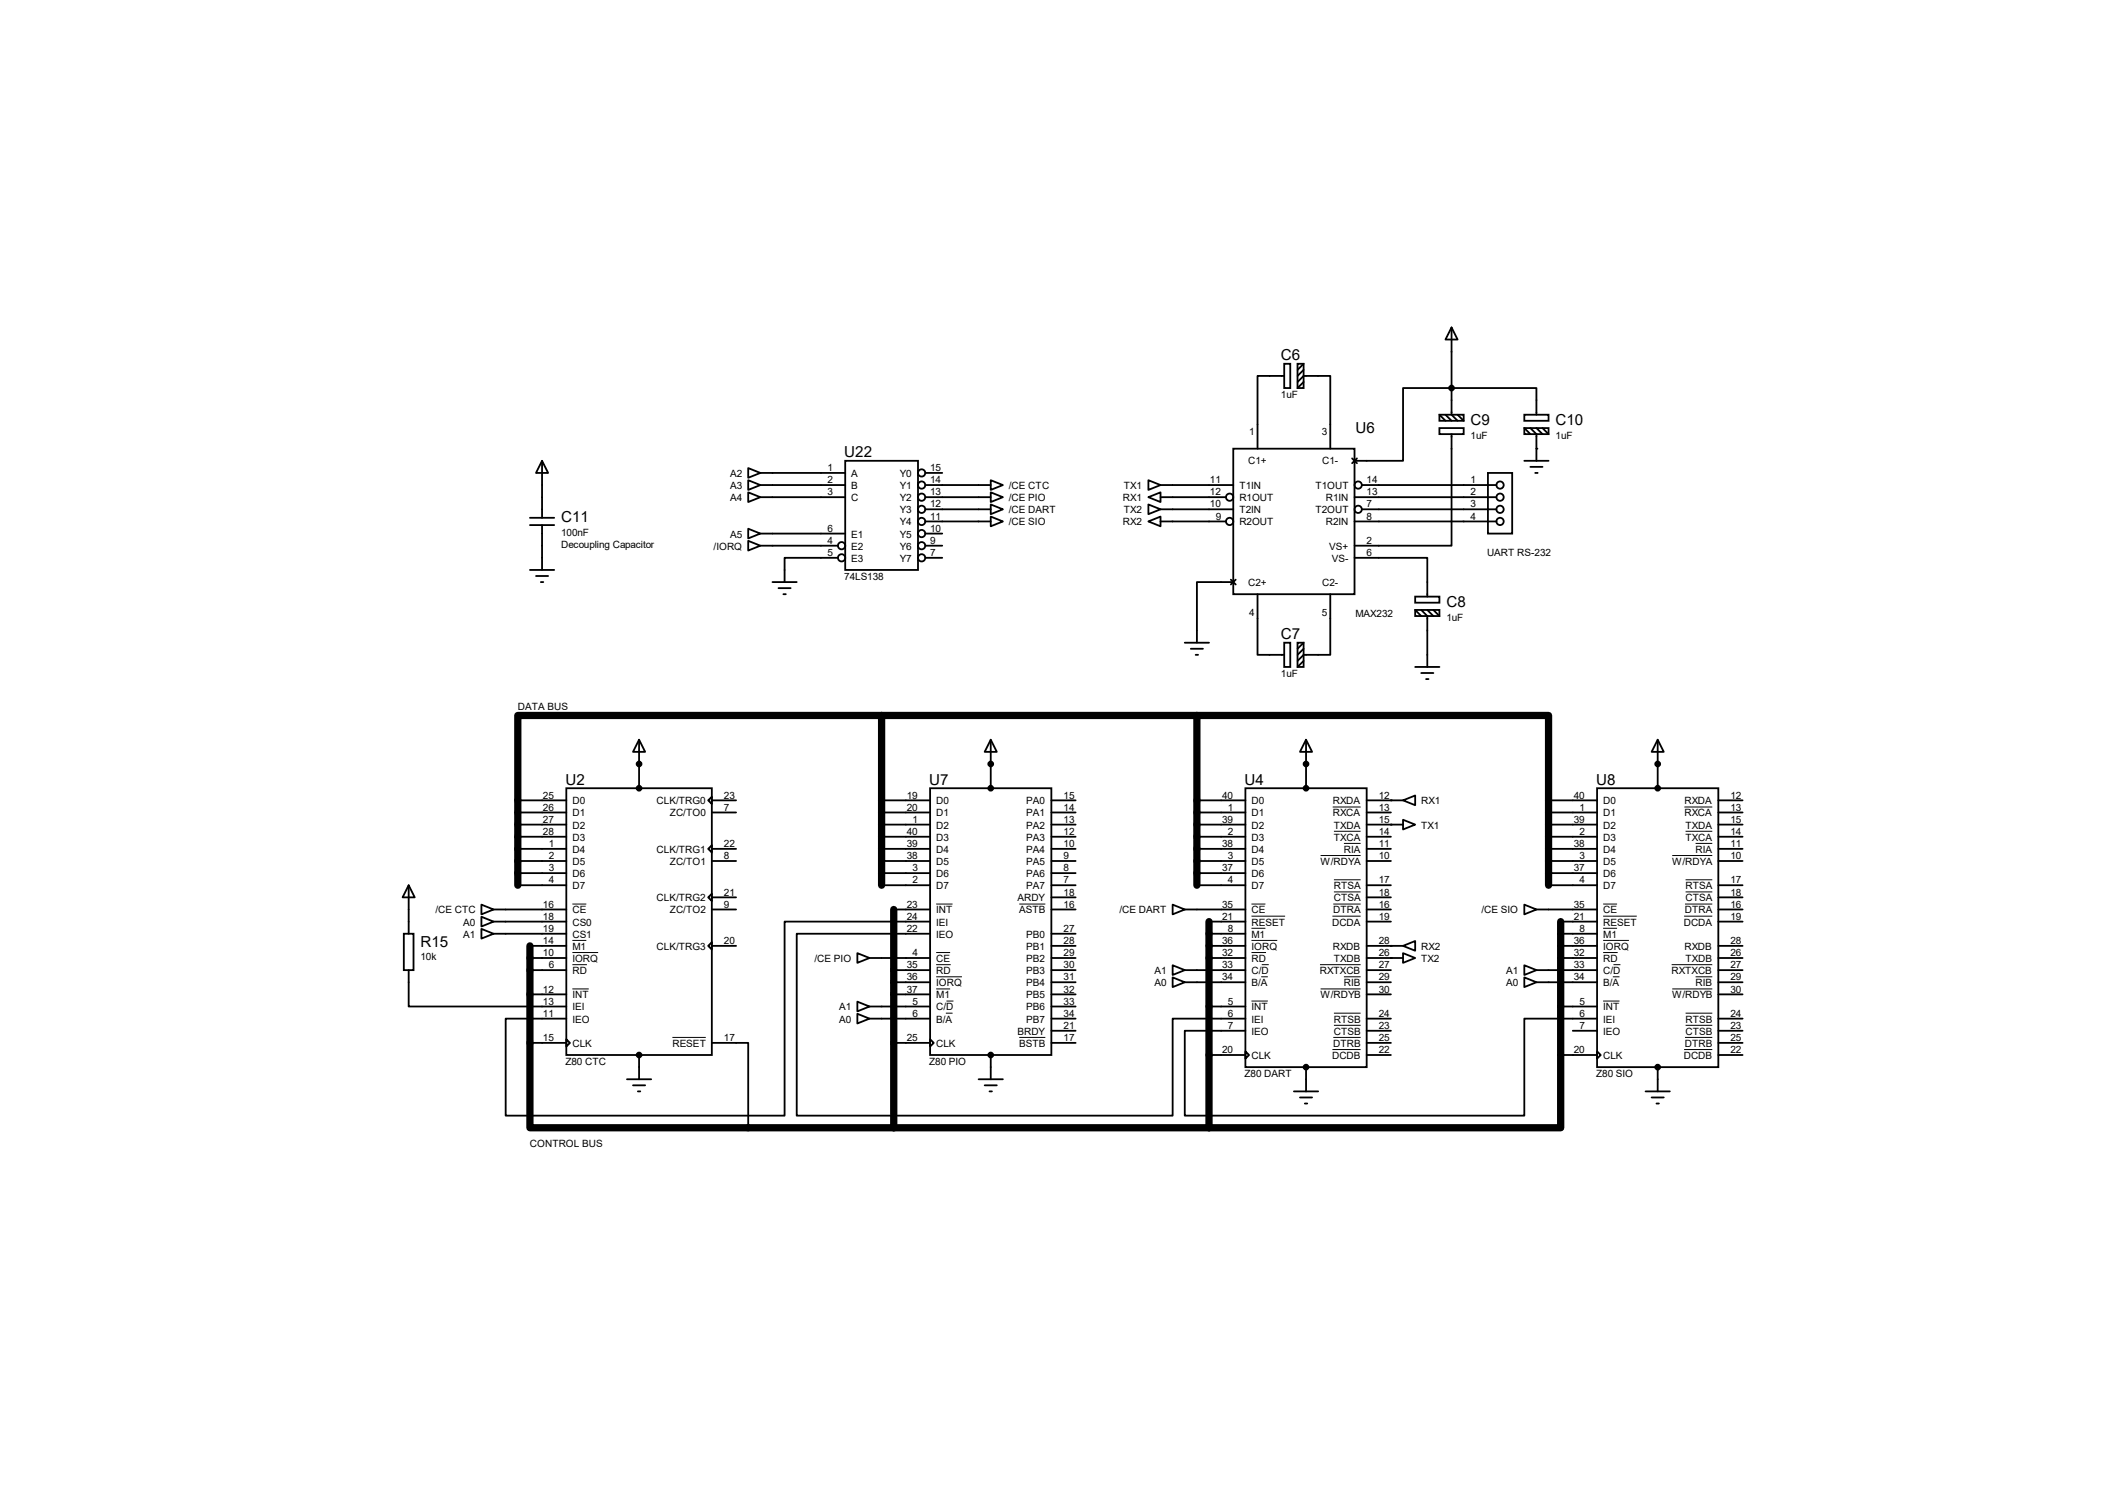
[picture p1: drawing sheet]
<svg xmlns="http://www.w3.org/2000/svg" width="297mm" height="210mm" viewBox="0 0 297 210" stroke-linecap="round" stroke-linejoin="round" font-family="sans-serif">
<path d="M123.1 99.9h-50.8v23.7M123.1 99.9v23.7M123.1 99.9h44M167.1 99.9h49.1v23.7M167.1 99.9v23.7M74 132.1v25.4h94.8M124.8 127v30.5M168.8 128.7v28.8M217.9 128.7v28.8h-49.1" fill="none" stroke="#000" stroke-width="1"/>
<g fill="none" stroke="#000" stroke-width=".25">
<path d="M179.3 50.8h.9v3.4h-.9zM179.3 52.5h-3.7v10.2M181.2 50.8h.8v3.4h-.8zM181.2 53.3l.8-.8h3.8v10.2M182 50.8l-.8 .8M182 51.6l-.8 .9M182 53.3l-.8 .9M201 59.8h3.4v.8h-3.4zM201 57.9h3.4v.9h-3.4zM201 57.9l.8 .9M201.8 57.9l.9 .9M202.7 45.7l.8 1.7h-1.7z"/>
<path d="M202.7 45.7v12.2l.8 .9M203.5 57.9l.9 .9M212.9 57.9h3.3v.9h-3.3zM212.9 59.8h3.3v.8h-3.3zM212.9 59.8l.8 .8M213.7 59.8l.8 .8v3.7M214.5 57.9v-3.7h-18.6v10.1h-6.8M214.5 59.8l.9 .8M215.4 59.8l.8 .8M74 72.3h3.4M74 73.3h3.4M74 79.6h3.4"/>
<path d="M75.7 64.3l.8 1.7h-1.7zM75.7 64.3v8M75.7 73.3v6.3M104.5 65.4l1.7 .6-1.7 .7zM104.5 67.1l1.7 .6-1.7 .7zM104.5 68.7l1.7 .7-1.7 .7zM104.5 73.8l1.7 .7-1.7 .7zM104.5 75.5l1.7 .7-1.7 .7zM106.2 66h11.8M106.2 67.7h11.8M106.2 69.4h11.8M106.2 74.5h11.8"/>
<path d="M106.2 76.2h10.8M117 77.9h-7.4v3.4M118 64.3h10.2v15.3h-10.2zM129.2 66h2.4M129.2 67.7h9.1M129.2 69.4h9.1M129.2 74.5h2.4M129.2 76.2h2.4M129.2 71.1h9.1M129.2 72.8h9.1M129.2 77.9h2.4M138.3 67.1l1.7 .6-1.7 .7z"/>
<path d="M138.3 68.7l1.7 .7-1.7 .7zM138.3 70.4l1.7 .7-1.7 .7zM138.3 72.1l1.7 .7-1.7 .7zM160.4 67.1l1.7 .6-1.7 .7zM160.4 69.4l1.7-.7v1.4zM160.4 72.8l1.7-.7v1.4zM160.4 70.4l1.7 .7-1.7 .7zM162.1 67.7h10.1M162.1 69.4h9.1M162.1 71.1h10.1M162.1 72.8h9.1M172.2 62.7h16.9v20.3h-16.9z"/>
<path d="M188.8 64l.7 .7M189.1 77.9h10.2v5.4M189.1 69.4h19.9M189.1 72.8h19.9M189.5 64l-.7 .7M190.2 67.7h18.8M190.2 71.1h18.8M202.7 60.6v15.6h-13.6M207.8 66h3.4v8.5h-3.4zM212.9 64.3h3.3M213.7 65.2h1.7M214.4 66h.3"/>
<path d="M214.5 62.7h.1M74.8 80.4h1.7M75.5 81.3h.4M107.9 81.3h3.4M108.7 82.1h1.7M109.4 83h.3M165.4 89.7h3.4M166.3 90.6h1.7M167 91.4h.3M171.9 80.9l.7 .7M172.2 81.3h-5.1v8.4M172.6 80.9l-.7 .7"/>
<path d="M175.6 83v8.4h3.7M179.3 89.7h.9v3.4h-.9zM181.2 89.7h.8v3.4h-.8zM182 89.7l-.8 .9M182 90.6l-.8 .8M182 92.3l-.8 .8M185.8 83v8.4h-3.8l-.8 .9M197.6 83.3h3.4v.9h-3.4zM197.6 85.2h3.4v.8h-3.4zM197.6 85.2l.9 .8M197.6 93.1h3.4M198.5 85.2l.8 .8v7.1"/>
<path d="M198.5 94h1.7M199.1 94.8h.4M199.3 85.2l.9 .8M200.2 85.2l.8 .8M72.3 118.5h6.8M72.3 116.8h6.8M72.3 115.1h6.8M72.3 113.5h6.8M72.3 111.8h6.8M79.1 110.1h20.3v37.2h-20.3zM89.2 103.3l.9 1.7h-1.7zM89.2 106.7h.1"/>
<path d="M89.2 103.3v6.8M98.9 111.8l.5-.5v1zM99.4 118v1l-.5-.5zM99.4 118.5h3.4M99.4 113.5h3.4M99.4 111.8h3.4M123.1 118.5h6.8M123.1 116.8h6.8M123.1 115.1h6.8M123.1 113.5h6.8M123.1 111.8h6.8M129.9 110.1h16.9v37.2h-16.9z"/>
<path d="M138.3 103.3l.9 1.7h-1.7zM138.3 106.7h.1M138.3 103.3v6.8M146.8 118.5h3.4M146.8 116.8h3.4M146.8 115.1h3.4M146.8 113.5h3.4M146.8 111.8h3.4M167.1 118.5h6.8M167.1 116.8h6.8M167.1 115.1h6.8M167.1 113.5h6.8"/>
<path d="M167.1 111.8h6.8M173.9 110.1h16.9v38.9h-16.9zM182.4 103.3l.8 1.7h-1.7zM182.4 106.7h.1M182.4 103.3v6.8M190.8 118.5h3.4M190.8 116.8h3.4M190.8 115.1h5.1M190.8 113.5h3.4M190.8 111.8h5.1M194.2 111.8h.1M194.2 115.1h.1"/>
<path d="M195.9 111.8l1.7-.7v1.3zM195.9 114.5l1.7 .6-1.7 .7zM216.2 118.5h6.8M216.2 116.8h6.8M216.2 115.1h6.8M216.2 113.5h6.8M216.2 111.8h6.8M223 110.1h16.9v38.9h-16.9zM231.5 103.3l.8 1.7h-1.7zM231.5 106.7h.1M231.5 103.3v6.8M239.9 118.5h3.4"/>
<path d="M239.9 116.8h3.4M239.9 115.1h3.4M239.9 113.5h3.4M239.9 111.8h3.4M56.4 130.4h1.3v5.1h-1.3zM57.1 123.6l.8 1.7h-1.7zM57.1 135.5v5h22M57.1 123.6v6.8M67.2 126.3l1.7 .7-1.7 .7zM67.2 128l1.7 .7-1.7 .7zM67.2 129.7l1.7 .7-1.7 .7zM68.9 127h10.2"/>
<path d="M68.9 128.7h10.2M68.9 130.4h10.2M72.3 123.6h6.8M72.3 121.9h6.8M72.3 120.2h6.8M74 133.8h5.1M74 135.5h5.1M74 132.1h5.1M74 138.9h5.1M99.4 124.8v1l-.5-.5zM99.4 131.6v1l-.5-.5zM99.4 120.2h3.4"/>
<path d="M99.4 127h3.4M99.4 132.1h3.4M99.4 125.3h3.4M119.7 139.9l1.7 .6-1.7 .7zM119.7 133.1l1.7 .7-1.7 .7zM121.4 133.8h8.5M123.1 123.6h6.8M123.1 121.9h6.8M123.1 120.2h6.8M124.8 127h5.1M124.8 135.5h5.1M124.8 137.2h5.1"/>
<path d="M124.8 138.9h5.1M129.9 128.7h-20.3v27.1h-39v-13.6h8.5M129.9 130.4h-18.6v25.4h52.4v-13.6h10.2M146.8 123.6h3.4M146.8 121.9h3.4M146.8 120.2h3.4M146.8 127h3.4M146.8 130.4h3.4M146.8 133.8h3.4M146.8 135.5h3.4M146.8 137.2h3.4M146.8 132.1h3.4"/>
<path d="M146.8 138.9h3.4M146.8 125.3h3.4M163.7 134.8l1.7 .7-1.7 .6zM163.7 136.5l1.7 .7-1.7 .6zM163.7 126.3l1.7 .7-1.7 .7zM165.4 127h8.5M165.4 135.5h8.5M165.4 137.2h8.5M167.1 123.6h6.8M167.1 121.9h6.8M167.1 120.2h6.8M168.8 128.7h5.1"/>
<path d="M168.8 130.4h5.1M168.8 133.8h5.1M168.8 132.1h5.1M190.8 123.6h3.4M190.8 120.2h3.4M190.8 127h3.4M190.8 128.7h3.4M190.8 133.8h5.1M190.8 135.5h3.4M190.8 137.2h3.4M190.8 132.1h5.1M190.8 138.9h3.4"/>
<path d="M190.8 125.3h3.4M194.2 132.1h.1M194.2 133.8h.1M195.9 132.1l1.7-.7v1.4zM195.9 133.1l1.7 .7-1.7 .7zM212.9 136.5l1.6 .7-1.6 .6zM212.9 134.8l1.6 .7-1.6 .6zM212.9 126.3l1.6 .7-1.6 .7zM214.5 127h8.5M214.5 135.5h8.5M214.5 137.2h8.5M216.2 123.6h6.8"/>
<path d="M216.2 121.9h6.8M216.2 120.2h6.8M217.9 128.7h5.1M217.9 130.4h5.1M217.9 133.8h5.1M217.9 132.1h5.1M239.9 123.6h3.4M239.9 120.2h3.4M239.9 127h3.4M239.9 128.7h3.4M239.9 133.8h3.4M239.9 135.5h3.4"/>
<path d="M239.9 137.2h3.4M239.9 132.1h3.4M239.9 138.9h3.4M239.9 125.3h3.4M74 145.6h5.1M79.1 145.1l.5 .5-.5 .5zM87.5 150.7h3.4M88.4 151.6h1.7M89.1 152.4h.3M89.2 147.3v3.4M99.4 145.6h5.1v11.9M119.7 141.6l1.7 .6-1.7 .7z"/>
<path d="M121.4 140.5h8.5M121.4 142.2h8.5M124.8 145.6h5.1M129.9 145.1l.5 .5-.5 .5zM136.7 150.7h3.3M137.5 151.6h1.7M138.2 152.4h.3M138.3 147.3v3.4M146.8 140.5h3.4M146.8 142.2h3.4M146.8 145.6h3.4M146.8 143.9h3.4"/>
<path d="M168.8 140.5h5.1M168.8 147.3h5.1M173.9 146.8l.5 .5-.5 .5zM180.7 152.4h3.4M181.5 153.2h1.7M182.2 154.1h.3M182.4 149v3.4M190.8 142.2h3.4M190.8 145.6h3.4M190.8 147.3h3.4M190.8 143.9h3.4M217.9 140.5h5.1"/>
<path d="M217.9 147.3h5.1M219.6 143.9h3.4M223 146.8l.5 .5-.5 .5zM223 142.2h-10.1v13.6h-47.5v-11.9h8.5M229.8 152.4h3.4M230.6 153.2h1.7M231.3 154.1h.3M231.5 149v3.4M239.9 142.2h3.4M239.9 145.6h3.4M239.9 147.3h3.4M239.9 143.9h3.4"/>
<circle cx="117.5" cy="77.9" r=".51"/>
<circle cx="117.5" cy="76.2" r=".51"/>
<circle cx="128.7" cy="69.4" r=".51"/>
<circle cx="128.7" cy="74.5" r=".51"/>
<circle cx="128.7" cy="76.2" r=".51"/>
<circle cx="128.7" cy="66" r=".51"/>
<circle cx="128.7" cy="67.7" r=".51"/>
<circle cx="128.7" cy="72.8" r=".51"/>
<circle cx="128.7" cy="77.9" r=".51"/>
<circle cx="128.7" cy="71.1" r=".51"/>
<circle cx="171.7" cy="69.4" r=".51"/>
<circle cx="171.7" cy="72.8" r=".51"/>
<circle cx="189.7" cy="67.7" r=".51"/>
<circle cx="189.7" cy="71.1" r=".51"/>
<circle cx="209.5" cy="67.7" r=".51"/>
<circle cx="209.5" cy="69.4" r=".51"/>
<circle cx="209.5" cy="71.1" r=".51"/>
<circle cx="209.5" cy="72.8" r=".51"/>
</g>
<g fill="none" stroke="#000" stroke-width=".14">
<path d="M184.4 119.5h5.6M186.1 112.7h3.9M186.3 116.1h3.7M187.7 117.8h2.3M233.5 119.5h5.6M235.2 112.7h3.9M235.4 116.1h3.7M236.8 117.8h2.3M79.9 126.2h2M79.9 131.3h2M79.9 133h3.6M79.9 134.7h2.1"/>
<path d="M79.9 138.1h2.3M130.7 126.2h2.3M130.7 133h2M130.7 134.7h2.1M130.7 138.1h2M130.7 136.4h3.6M132.2 139.8h.9M142.3 126.2h3.7M174.8 126.2h1.9M174.8 131.3h3.6M174.8 133h2M174.8 127.9h4.7"/>
<path d="M174.8 129.6h1.9M174.8 139.8h2.2M176.1 136.4h.9M176.2 134.7h1M184.3 134.7h5.7M184.4 138.1h5.6M186.1 127.9h3.9M186.2 126.2h3.8M186.3 122.9h3.7M186.3 124.5h3.7M187.7 136.4h2.3M223.9 126.2h1.9"/>
<path d="M223.9 131.3h3.6M223.9 133h2M223.9 127.9h4.7M223.9 129.6h1.9M223.9 139.8h2.2M225.2 136.4h.9M225.3 134.7h1M233.4 134.7h5.7M233.5 138.1h5.6M235.2 127.9h3.9M235.3 126.2h3.8M235.4 122.9h3.7"/>
<path d="M235.4 124.5h3.7M236.8 136.4h2.3M93.9 144.9h4.7M132.1 141.5h.9M142.3 144.9h3.7M186.1 146.6h3.9M186.2 144.9h3.8M186.3 141.5h3.7M186.3 143.2h3.7M235.2 146.6h3.9M235.3 144.9h3.8M235.4 141.5h3.7"/>
<path d="M235.4 143.2h3.7"/>
</g>
<g fill="#000" stroke="#000" stroke-width=".25">
<circle cx="202.7" cy="54.2" r=".34"/>
<circle cx="89.2" cy="106.7" r=".34"/>
<circle cx="89.2" cy="110.1" r=".34"/>
<circle cx="138.3" cy="106.7" r=".34"/>
<circle cx="138.3" cy="110.1" r=".34"/>
<circle cx="182.4" cy="110.1" r=".34"/>
<circle cx="182.4" cy="106.7" r=".34"/>
<circle cx="231.5" cy="106.7" r=".34"/>
<circle cx="231.5" cy="110.1" r=".34"/>
<circle cx="89.2" cy="147.3" r=".34"/>
<circle cx="138.3" cy="147.3" r=".34"/>
<circle cx="182.4" cy="149" r=".34"/>
<circle cx="231.5" cy="149" r=".34"/>
</g>
<g font-size="2.1">
<text x="178.9" y="50.3">C6</text>
<text x="205.4" y="59.4">C9</text>
<text x="217.2" y="59.4">C10</text>
<text x="117.9" y="63.8">U22</text>
<text x="189.3" y="60.5">U6</text>
<text x="78.4" y="72.9">C11</text>
<text x="178.9" y="89.2">C7</text>
<text x="202" y="84.8">C8</text>
<text x="79" y="109.6">U2</text>
<text x="129.8" y="109.6">U7</text>
<text x="173.8" y="109.6">U4</text>
<text x="222.9" y="109.6">U8</text>
<text x="58.7" y="132.2">R15</text>
</g>
<g font-size="1.4">
<text x="178.9" y="55.6">1uF</text>
<text x="115.6" y="65.8">1</text>
<text x="129.9" y="65.8">15</text>
<text x="174.3" y="64.8">C1+</text>
<text x="174.4" y="60.7">1</text>
<text x="184.6" y="60.7">3</text>
<text x="184.6" y="64.8">C1-</text>
<text x="205.4" y="61.3">1uF</text>
<text x="217.2" y="61.3">1uF</text>
<text x="101.9" y="66.6">A2</text>
<text x="101.9" y="68.3">A3</text>
<text x="101.9" y="70">A4</text>
<text x="115.6" y="67.5">2</text>
<text x="115.6" y="69.2">3</text>
<text x="118.9" y="66.6">A</text>
<text x="118.9" y="68.3">B</text>
<text x="118.9" y="70">C</text>
<text x="125.6" y="66.6">Y0</text>
<text x="125.6" y="68.3">Y1</text>
<text x="125.6" y="70">Y2</text>
<text x="125.6" y="71.7">Y3</text>
<text x="129.9" y="67.5">14</text>
<text x="129.9" y="69.2">13</text>
<text x="129.9" y="70.9">12</text>
<text x="140.9" y="68.3">/CE CTC</text>
<text x="140.9" y="70">/CE PIO</text>
<text x="140.9" y="71.7">/CE DART</text>
<text x="156.8" y="70">RX1</text>
<text x="156.9" y="68.3">TX1</text>
<text x="156.9" y="71.7">TX2</text>
<text x="169" y="67.5">11</text>
<text x="169" y="69.2">12</text>
<text x="169" y="70.9">10</text>
<text x="173.1" y="68.3">T1IN</text>
<text x="173.1" y="70">R1OUT</text>
<text x="173.1" y="71.7">T2IN</text>
<text x="183.7" y="68.3">T1OUT</text>
<text x="183.7" y="71.7">T2OUT</text>
<text x="185.1" y="70">R1IN</text>
<text x="190.8" y="67.5">14</text>
<text x="190.8" y="69.2">13</text>
<text x="190.8" y="70.9">7</text>
<text x="205.3" y="67.5">1</text>
<text x="205.3" y="69.2">2</text>
<text x="205.3" y="70.9">3</text>
<text x="78.4" y="74.8">100nF</text>
<text x="78.4" y="76.5">Decoupling Capacitor</text>
<text x="99.7" y="76.8">/IORQ</text>
<text x="101.9" y="75.1">A5</text>
<text x="115.6" y="74.3">6</text>
<text x="115.6" y="75.9">4</text>
<text x="115.6" y="77.6">5</text>
<text x="118.9" y="75.1">E1</text>
<text x="118.9" y="76.8">E2</text>
<text x="125.6" y="73.4">Y4</text>
<text x="125.6" y="75.1">Y5</text>
<text x="125.6" y="76.8">Y6</text>
<text x="129.9" y="72.6">11</text>
<text x="129.9" y="74.3">10</text>
<text x="129.9" y="75.9">9</text>
<text x="129.9" y="77.6">7</text>
<text x="140.9" y="73.4">/CE SIO</text>
<text x="156.8" y="73.4">RX2</text>
<text x="169.8" y="72.6">9</text>
<text x="173.1" y="73.4">R2OUT</text>
<text x="185.1" y="73.4">R2IN</text>
<text x="185.6" y="76.8">VS+</text>
<text x="190.8" y="72.6">8</text>
<text x="190.8" y="75.9">2</text>
<text x="190.8" y="77.6">6</text>
<text x="205.3" y="72.6">4</text>
<text x="207.6" y="77.6">UART RS-232</text>
<text x="117.9" y="81">74LS138</text>
<text x="118.9" y="78.4">E3</text>
<text x="125.6" y="78.4">Y7</text>
<text x="174.3" y="81.9">C2+</text>
<text x="184.6" y="81.9">C2-</text>
<text x="186" y="78.4">VS-</text>
<text x="174.4" y="86">4</text>
<text x="184.6" y="86">5</text>
<text x="189.3" y="86.1">MAX232</text>
<text x="202" y="86.7">1uF</text>
<text x="178.9" y="94.6">1uF</text>
<text x="72.3" y="99.1">DATA BUS</text>
<text x="75.8" y="111.5">25</text>
<text x="75.8" y="113.2">26</text>
<text x="79.9" y="112.3">D0</text>
<text x="91.7" y="112.3">CLK/TRG0</text>
<text x="101.1" y="111.5">23</text>
<text x="101.1" y="113.2">7</text>
<text x="126.6" y="111.5">19</text>
<text x="126.6" y="113.2">20</text>
<text x="130.7" y="112.3">D0</text>
<text x="143.3" y="112.3">PA0</text>
<text x="148.5" y="111.5">15</text>
<text x="148.5" y="113.2">14</text>
<text x="170.6" y="111.5">40</text>
<text x="171.4" y="113.2">1</text>
<text x="174.8" y="112.3">D0</text>
<text x="186.1" y="112.3">RXDA</text>
<text x="192.5" y="111.5">12</text>
<text x="192.5" y="113.2">13</text>
<text x="198.5" y="112.3">RX1</text>
<text x="219.8" y="111.5">40</text>
<text x="220.6" y="113.2">1</text>
<text x="223.9" y="112.3">D0</text>
<text x="235.2" y="112.3">RXDA</text>
<text x="241.6" y="111.5">12</text>
<text x="241.6" y="113.2">13</text>
<text x="75.8" y="114.9">27</text>
<text x="75.8" y="116.6">28</text>
<text x="76.6" y="118.3">1</text>
<text x="76.6" y="120">2</text>
<text x="79.9" y="114">D1</text>
<text x="79.9" y="115.7">D2</text>
<text x="79.9" y="117.4">D3</text>
<text x="79.9" y="119.1">D4</text>
<text x="91.7" y="119.1">CLK/TRG1</text>
<text x="93.6" y="114">ZC/TO0</text>
<text x="101.1" y="118.3">22</text>
<text x="101.1" y="120">8</text>
<text x="126.6" y="116.6">40</text>
<text x="126.6" y="118.3">39</text>
<text x="126.6" y="120">38</text>
<text x="127.4" y="114.9">1</text>
<text x="130.7" y="114">D1</text>
<text x="130.7" y="115.7">D2</text>
<text x="130.7" y="117.4">D3</text>
<text x="130.7" y="119.1">D4</text>
<text x="143.3" y="114">PA1</text>
<text x="143.3" y="115.7">PA2</text>
<text x="143.3" y="117.4">PA3</text>
<text x="143.3" y="119.1">PA4</text>
<text x="148.5" y="114.9">13</text>
<text x="148.5" y="116.6">12</text>
<text x="148.5" y="118.3">10</text>
<text x="148.5" y="120">9</text>
<text x="170.6" y="114.9">39</text>
<text x="170.6" y="118.3">38</text>
<text x="171.4" y="116.6">2</text>
<text x="171.4" y="120">3</text>
<text x="174.8" y="114">D1</text>
<text x="174.8" y="115.7">D2</text>
<text x="174.8" y="117.4">D3</text>
<text x="174.8" y="119.1">D4</text>
<text x="186.1" y="114">RXCA</text>
<text x="186.3" y="115.7">TXDA</text>
<text x="186.3" y="117.4">TXCA</text>
<text x="187.7" y="119.1">RIA</text>
<text x="192.5" y="114.9">15</text>
<text x="192.5" y="116.6">14</text>
<text x="192.5" y="118.3">11</text>
<text x="192.5" y="120">10</text>
<text x="198.5" y="115.7">TX1</text>
<text x="219.8" y="114.9">39</text>
<text x="219.8" y="118.3">38</text>
<text x="220.6" y="116.6">2</text>
<text x="220.6" y="120">3</text>
<text x="223.9" y="114">D1</text>
<text x="223.9" y="115.7">D2</text>
<text x="223.9" y="117.4">D3</text>
<text x="223.9" y="119.1">D4</text>
<text x="235.2" y="114">RXCA</text>
<text x="235.4" y="115.7">TXDA</text>
<text x="235.4" y="117.4">TXCA</text>
<text x="236.8" y="119.1">RIA</text>
<text x="241.6" y="114.9">15</text>
<text x="241.6" y="116.6">14</text>
<text x="241.6" y="118.3">11</text>
<text x="241.6" y="120">10</text>
<text x="76.6" y="121.7">3</text>
<text x="76.6" y="123.4">4</text>
<text x="79.9" y="120.8">D5</text>
<text x="79.9" y="122.5">D6</text>
<text x="79.9" y="124.2">D7</text>
<text x="91.7" y="125.9">CLK/TRG2</text>
<text x="93.6" y="120.8">ZC/TO1</text>
<text x="101.1" y="125.1">21</text>
<text x="127.4" y="121.7">3</text>
<text x="127.4" y="123.4">2</text>
<text x="130.7" y="120.8">D5</text>
<text x="130.7" y="122.5">D6</text>
<text x="130.7" y="124.2">D7</text>
<text x="142.1" y="125.9">ARDY</text>
<text x="143.3" y="120.8">PA5</text>
<text x="143.3" y="122.5">PA6</text>
<text x="143.3" y="124.2">PA7</text>
<text x="148.5" y="121.7">8</text>
<text x="148.5" y="123.4">7</text>
<text x="148.5" y="125.1">18</text>
<text x="170.6" y="121.7">37</text>
<text x="171.4" y="123.4">4</text>
<text x="174.8" y="120.8">D5</text>
<text x="174.8" y="122.5">D6</text>
<text x="174.8" y="124.2">D7</text>
<text x="184.4" y="120.8">W/RDYA</text>
<text x="186.3" y="124.2">RTSA</text>
<text x="186.3" y="125.9">CTSA</text>
<text x="192.5" y="123.4">17</text>
<text x="192.5" y="125.1">18</text>
<text x="219.8" y="121.7">37</text>
<text x="220.6" y="123.4">4</text>
<text x="223.9" y="120.8">D5</text>
<text x="223.9" y="122.5">D6</text>
<text x="223.9" y="124.2">D7</text>
<text x="233.5" y="120.8">W/RDYA</text>
<text x="235.4" y="124.2">RTSA</text>
<text x="235.4" y="125.9">CTSA</text>
<text x="241.6" y="123.4">17</text>
<text x="241.6" y="125.1">18</text>
<text x="60.8" y="127.6">/CE CTC</text>
<text x="64.7" y="129.2">A0</text>
<text x="64.7" y="130.9">A1</text>
<text x="75.8" y="126.7">16</text>
<text x="75.8" y="128.4">18</text>
<text x="75.8" y="130.1">19</text>
<text x="75.8" y="131.8">14</text>
<text x="79.9" y="127.6">CE</text>
<text x="79.9" y="129.2">CS0</text>
<text x="79.9" y="130.9">CS1</text>
<text x="93.6" y="127.6">ZC/TO2</text>
<text x="101.1" y="126.7">9</text>
<text x="101.1" y="131.8">20</text>
<text x="126.6" y="126.7">23</text>
<text x="126.6" y="128.4">24</text>
<text x="126.6" y="130.1">22</text>
<text x="130.7" y="127.6">INT</text>
<text x="130.7" y="129.2">IEI</text>
<text x="130.7" y="130.9">IEO</text>
<text x="142.3" y="127.6">ASTB</text>
<text x="143.3" y="130.9">PB0</text>
<text x="148.5" y="126.7">16</text>
<text x="148.5" y="130.1">27</text>
<text x="148.5" y="131.8">28</text>
<text x="156.3" y="127.6">/CE DART</text>
<text x="170.6" y="126.7">35</text>
<text x="170.6" y="128.4">21</text>
<text x="170.6" y="131.8">36</text>
<text x="171.4" y="130.1">8</text>
<text x="174.8" y="127.6">CE</text>
<text x="174.8" y="129.2">RESET</text>
<text x="174.8" y="130.9">M1</text>
<text x="186" y="129.2">DCDA</text>
<text x="186.2" y="127.6">DTRA</text>
<text x="192.5" y="126.7">16</text>
<text x="192.5" y="128.4">19</text>
<text x="192.5" y="131.8">28</text>
<text x="206.9" y="127.6">/CE SIO</text>
<text x="219.8" y="126.7">35</text>
<text x="219.8" y="128.4">21</text>
<text x="219.8" y="131.8">36</text>
<text x="220.6" y="130.1">8</text>
<text x="223.9" y="127.6">CE</text>
<text x="223.9" y="129.2">RESET</text>
<text x="223.9" y="130.9">M1</text>
<text x="235.1" y="129.2">DCDA</text>
<text x="235.3" y="127.6">DTRA</text>
<text x="241.6" y="126.7">16</text>
<text x="241.6" y="128.4">19</text>
<text x="241.6" y="131.8">28</text>
<text x="58.7" y="134.1">10k</text>
<text x="75.8" y="133.5">10</text>
<text x="76.6" y="135.2">6</text>
<text x="79.9" y="132.6">M1</text>
<text x="79.9" y="134.3">IORQ</text>
<text x="79.9" y="136">RD</text>
<text x="91.7" y="132.6">CLK/TRG3</text>
<text x="113.7" y="134.3">/CE PIO</text>
<text x="126.6" y="135.2">35</text>
<text x="126.6" y="136.9">36</text>
<text x="127.4" y="133.5">4</text>
<text x="130.7" y="134.3">CE</text>
<text x="130.7" y="136">RD</text>
<text x="130.7" y="137.7">IORQ</text>
<text x="143.3" y="132.6">PB1</text>
<text x="143.3" y="134.3">PB2</text>
<text x="143.3" y="136">PB3</text>
<text x="143.3" y="137.7">PB4</text>
<text x="148.5" y="133.5">29</text>
<text x="148.5" y="135.2">30</text>
<text x="148.5" y="136.9">31</text>
<text x="161.2" y="136">A1</text>
<text x="161.2" y="137.7">A0</text>
<text x="170.6" y="133.5">32</text>
<text x="170.6" y="135.2">33</text>
<text x="170.6" y="136.9">34</text>
<text x="174.8" y="132.6">IORQ</text>
<text x="174.8" y="134.3">RD</text>
<text x="174.8" y="136">C/D</text>
<text x="174.8" y="137.7">B/A</text>
<text x="184.3" y="136">RXTXCB</text>
<text x="186.1" y="132.6">RXDB</text>
<text x="186.3" y="134.3">TXDB</text>
<text x="187.7" y="137.7">RIB</text>
<text x="192.5" y="133.5">26</text>
<text x="192.5" y="135.2">27</text>
<text x="192.5" y="136.9">29</text>
<text x="198.5" y="132.6">RX2</text>
<text x="198.5" y="134.3">TX2</text>
<text x="210.3" y="137.7">A0</text>
<text x="210.3" y="136">A1</text>
<text x="219.8" y="133.5">32</text>
<text x="219.8" y="135.2">33</text>
<text x="219.8" y="136.9">34</text>
<text x="223.9" y="132.6">IORQ</text>
<text x="223.9" y="134.3">RD</text>
<text x="223.9" y="136">C/D</text>
<text x="223.9" y="137.7">B/A</text>
<text x="233.4" y="136">RXTXCB</text>
<text x="235.2" y="132.6">RXDB</text>
<text x="235.4" y="134.3">TXDB</text>
<text x="236.8" y="137.7">RIB</text>
<text x="241.6" y="133.5">26</text>
<text x="241.6" y="135.2">27</text>
<text x="241.6" y="136.9">29</text>
<text x="75.8" y="140.3">13</text>
<text x="75.8" y="142">11</text>
<text x="75.8" y="138.6">12</text>
<text x="79.9" y="141.1">IEI</text>
<text x="79.9" y="142.8">IEO</text>
<text x="79.9" y="139.4">INT</text>
<text x="117.2" y="141.1">A1</text>
<text x="117.2" y="142.8">A0</text>
<text x="126.6" y="138.6">37</text>
<text x="127.4" y="140.3">5</text>
<text x="127.4" y="142">6</text>
<text x="130.7" y="139.4">M1</text>
<text x="130.7" y="141.1">C/D</text>
<text x="130.7" y="142.8">B/A</text>
<text x="143.3" y="139.4">PB5</text>
<text x="143.3" y="141.1">PB6</text>
<text x="143.3" y="142.8">PB7</text>
<text x="148.5" y="138.6">32</text>
<text x="148.5" y="140.3">33</text>
<text x="148.5" y="142">34</text>
<text x="148.5" y="143.7">21</text>
<text x="171.4" y="140.3">5</text>
<text x="171.4" y="142">6</text>
<text x="171.4" y="143.7">7</text>
<text x="174.8" y="141.1">INT</text>
<text x="174.8" y="142.8">IEI</text>
<text x="184.4" y="139.4">W/RDYB</text>
<text x="186.3" y="142.8">RTSB</text>
<text x="192.5" y="138.6">30</text>
<text x="192.5" y="142">24</text>
<text x="192.5" y="143.7">23</text>
<text x="220.6" y="140.3">5</text>
<text x="220.6" y="142">6</text>
<text x="220.6" y="143.7">7</text>
<text x="223.9" y="141.1">INT</text>
<text x="223.9" y="142.8">IEI</text>
<text x="233.5" y="139.4">W/RDYB</text>
<text x="235.4" y="142.8">RTSB</text>
<text x="241.6" y="138.6">30</text>
<text x="241.6" y="142">24</text>
<text x="241.6" y="143.7">23</text>
<text x="75.8" y="145.4">15</text>
<text x="79" y="148.8">Z80 CTC</text>
<text x="79.9" y="146.2">CLK</text>
<text x="93.9" y="146.2">RESET</text>
<text x="101.1" y="145.4">17</text>
<text x="126.6" y="145.4">25</text>
<text x="129.8" y="148.8">Z80 PIO</text>
<text x="130.7" y="146.2">CLK</text>
<text x="142.1" y="144.5">BRDY</text>
<text x="142.3" y="146.2">BSTB</text>
<text x="148.5" y="145.4">17</text>
<text x="170.6" y="147.1">20</text>
<text x="174.8" y="144.5">IEO</text>
<text x="174.8" y="147.9">CLK</text>
<text x="186" y="147.9">DCDB</text>
<text x="186.2" y="146.2">DTRB</text>
<text x="186.3" y="144.5">CTSB</text>
<text x="192.5" y="145.4">25</text>
<text x="192.5" y="147.1">22</text>
<text x="219.8" y="147.1">20</text>
<text x="223.9" y="144.5">IEO</text>
<text x="223.9" y="147.9">CLK</text>
<text x="235.1" y="147.9">DCDB</text>
<text x="235.3" y="146.2">DTRB</text>
<text x="235.4" y="144.5">CTSB</text>
<text x="241.6" y="145.4">25</text>
<text x="241.6" y="147.1">22</text>
<text x="173.8" y="150.5">Z80 DART</text>
<text x="222.9" y="150.5">Z80 SIO</text>
<text x="74" y="160.1">CONTROL BUS</text>
</g>
</svg>
